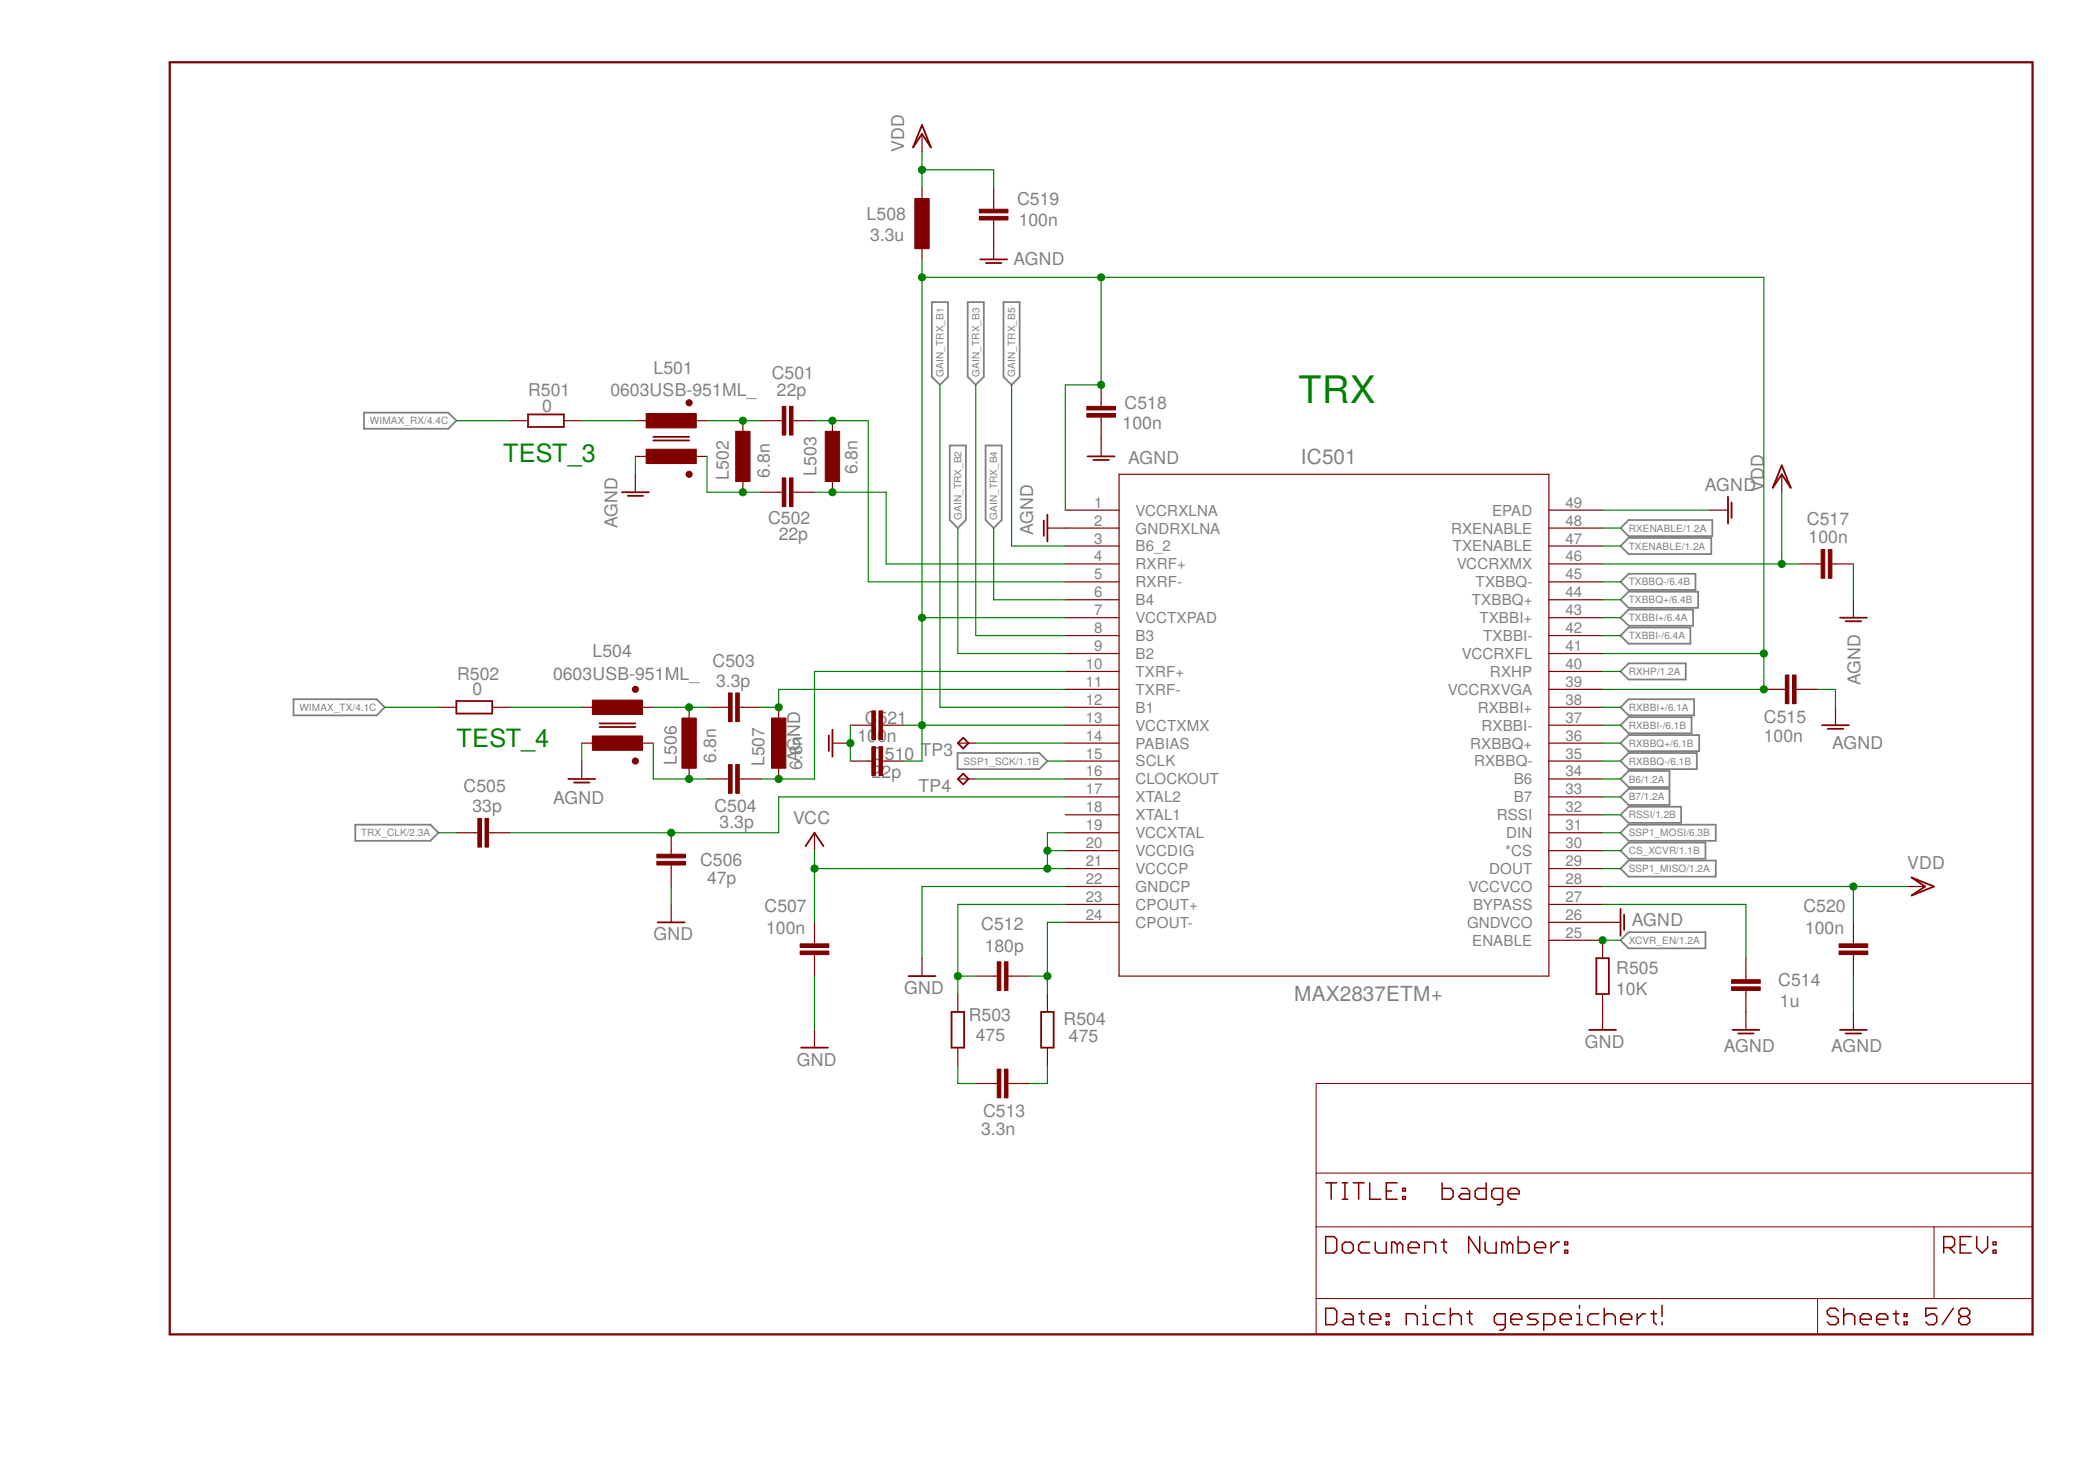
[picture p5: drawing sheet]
<svg xmlns="http://www.w3.org/2000/svg" width="297mm" height="210mm" viewBox="0 0 297 210" stroke-linecap="round" stroke-linejoin="round" font-family="sans-serif">
<g fill="none" stroke="#808080" stroke-width=".25">
<path d="M51.6 58.5h12l1.1 1.1-1.1 1.2h-12zM132.1 42.8h2.3v10.6l-1.1 1.1-1.2-1.1zM137.2 42.8h2.3v10.6l-1.2 1.1-1.1-1.1zM142.3 42.8h2.3v10.6l-1.2 1.1-1.1-1.1zM134.7 63.1h2.2v10.6l-1.1 1.1-1.1-1.1zM139.7 63.1h2.3v10.6l-1.1 1.1-1.2-1.1zM229.8 74.8l1.1-1.1h11.9v2.3h-11.9zM229.8 77.4l1.1-1.2h11.7v2.3h-11.7zM41.6 99.1h11.8l1.1 1.1-1.1 1.2h-11.8zM229.8 82.5l1.1-1.2h9.5v2.3h-9.5zM229.8 85l1.1-1.1h9.9v2.2h-9.9zM229.8 87.5l1.1-1.1h9.2v2.3h-9.2z"/>
<path d="M229.8 90.1l1.1-1.2h8.8v2.3h-8.8zM229.8 95.2l1.1-1.2h8.1v2.3h-8.1zM50.4 116.9h10.6l1.2 1.1-1.2 1.2h-10.6zM135.8 106.7h11.6l1.1 1.2-1.1 1.1h-11.6zM229.8 100.2l1.1-1.1h9.3v2.3h-9.3zM229.8 107.9l1.1-1.2h9.7v2.3h-9.7zM229.8 102.8l1.1-1.2h8.9v2.3h-8.9zM229.8 105.3l1.1-1.1h10v2.3h-10zM229.8 115.5l1.1-1.2h7.5v2.3h-7.5zM229.8 118l1.1-1.1h12.4v2.3h-12.4zM229.8 110.4l1.1-1.1h5.8v2.2h-5.8zM229.8 112.9l1.1-1.1h5.8v2.3h-5.8z"/>
<path d="M229.8 133.3l1.1-1.2h10.9v2.3h-10.9zM229.8 120.6l1.1-1.2h10.9v2.3h-10.9zM229.8 123.1l1.1-1.1h12.4v2.2h-12.4z"/>
</g>
<path d="M24.1 8.8h264.1v180.3h-264.1z" fill="none" stroke="#800000" stroke-width=".32"/>
<path d="M186.6 153.6h101.6v35.5h-101.6zM186.6 173.9h101.6M186.6 166.3h101.6M274.2 173.9v10.1M186.6 184h101.6M257.7 184v5.1" fill="none" stroke="#800000" stroke-width=".14"/>
<g fill="none" stroke="#800000" stroke-width=".21">
<path d="M188 175.3h1.1l.4 .3v1.6l-.4 .4h-1.1zM188 167.6h1.5M188.7 167.6v2.4M190.3 176.4l.4-.4h.8l.4 .4v.8l-.4 .4h-.8l-.4-.4zM190.3 167.6h.8M190.3 170h.8M190.7 167.6v2.4M191.9 167.6h1.5M192.6 167.6v2.4M194.2 167.6v2.4h1.6M194.2 176h-1.2l-.4 .4v.8l.4 .4h1.2M195 176v1.2l.4 .4h1.2v-1.6"/>
<path d="M196.6 168.8h.7M198.1 167.6h-1.5v2.4h1.5M198.1 176.4l-.4-.4h-.4v1.6M198.1 176.4l.4-.4 .4 .4v1.2M198.1 176.4v1.2M198.9 169.6h.4v.4h-.4zM198.9 168.4h.4v.4h-.4zM199.7 176.8h1.5v-.4l-.4-.4h-.8l-.3 .4v.8l.3 .4h.8M202 177.6v-1.6h1.2l.4 .4v1.2M204.3 176h.8M204.5 167.6v2.4h1.2l.3-.4v-.8l-.3-.4h-1.2M204.7 175.6v1.6l.4 .4"/>
<path d="M207.2 168.4h.8l.4 .4v1.2h-1.2l-.4-.4 .4-.4h1.2M209.8 175.3v2.3l-1.6-2.3v2.3M210.6 176v1.2l.4 .4h1.1v-1.6M210.7 167.6v2.4h-1.2l-.4-.4v-.8l.4-.4h1.2M213 170h-1.1l-.4-.4v-.8l.4-.4h1.1v2l-.3 .4h-.4M213.7 176.4l-.4-.4h-.4v1.6M213.7 176.4v1.2M213.7 176.4l.4-.4 .4 .4v1.2M213.8 169.2h1.6v-.4l-.4-.4h-.8l-.4 .4v.8l.4 .4h.8M215.2 175.3v2.3h1.2l.4-.4v-.8l-.4-.4h-1.2M217.6 176.8h1.5v-.4l-.3-.4h-.8l-.4 .4v.8l.4 .4h.8M219.9 176v1.6"/>
<path d="M221.1 176h-.4l-.8 .8M221.9 177.2h.4v.4h-.4zM221.9 176h.4v.4h-.4zM275.6 176.8h1.2l.3-.4v-.8l-.3-.3h-1.2v2.3M276.4 176.8l.7 .8M277.9 176.4h.8M279.5 175.3h-1.6v2.3h1.6M280.3 175.3v1.5l.8 .8 .7-.8v-1.5M282.6 177.2h.4v.4h-.4zM282.6 176h.4v.4h-.4zM188 185.4h1.1l.4 .4v1.6l-.4 .3h-1.1zM190.7 186.2h.8l.4 .4v1.1h-1.2l-.4-.3 .4-.4h1.2"/>
<path d="M192.6 186.2h.8M193 185.8v1.6l.4 .3M194.2 187h1.6v-.4l-.4-.4h-.8l-.4 .4v.8l.4 .3h.8M196.6 187.4h.3v.3h-.3zM196.6 186.2h.3v.4h-.3zM199.4 187.7v-1.5h1.2l.4 .4v1.1M201.7 187.7h.8M201.7 186.2h.4v1.5M202.1 185v.4M204.9 186.2h-1.2l-.4 .4v.8l.4 .3h1.2M205.6 186.6l.4-.4h.8l.4 .4v1.1M205.6 185.4v2.3"/>
<path d="M208 186.2h.7M208.4 185.8v1.6l.3 .3M213.4 187.7h-1.1l-.4-.3v-.8l.4-.4h1.1v2l-.4 .3h-.4M214.2 187h1.6v-.4l-.4-.4h-.8l-.4 .4v.8l.4 .3h.8M218.1 186.2h-1.2l-.3 .4 .3 .4h.8l.4 .4-.4 .3h-1.1M218.9 187.7h1.1l.5-.3v-.8l-.5-.4h-1.1v2.3M221.2 187h1.6v-.4l-.4-.4h-.8l-.4 .4v.8l.4 .3h.8M223.6 187.7h.7M223.6 186.2h.3v1.5M223.9 185v.4M226.7 186.2h-1.2l-.4 .4v.8l.4 .3h1.2M227.5 186.6l.3-.4h.8l.4 .4v1.1"/>
<path d="M227.5 185.4v2.3M229.8 187h1.6v-.4l-.4-.4h-.8l-.4 .4v.8l.4 .3h.8M232.1 186.2v1.5M233.3 186.2h-.4l-.8 .8M234.1 186.2h.8M234.5 185.8v1.6l.4 .3M235.6 185v1.6M235.6 187.4v.3M260.6 185.8l-.4-.4h-.7l-.4 .4v.4l.4 .4h.7l.4 .4v.4l-.4 .3h-.7l-.4-.3M261.4 186.6l.4-.4h.8l.4 .4v1.1M261.4 185.4v2.3M263.8 187h1.5v-.4l-.4-.4h-.8l-.3 .4v.8l.3 .3h.8"/>
<path d="M266.1 187h1.6v-.4l-.4-.4h-.8l-.4 .4v.8l.4 .3h.8M268.4 186.2h.8M268.8 185.8v1.6l.4 .3M270 187.4h.4v.3h-.4zM270 186.2h.4v.4h-.4zM274.6 185.4h-1.6v1.2l.8-.4h.4l.4 .4v.8l-.4 .3h-.8l-.4-.3M276.9 185.4l-1.5 2.3M278.1 186.6l-.4 .4v.4l.4 .3h.8l.4-.3v-.4l-.4-.4M278.1 186.6l-.4-.4v-.4l.4-.4h.8l.4 .4v.4l-.4 .4M278.1 186.6h.8"/>
</g>
<g fill="none" stroke="#800000" stroke-width=".17">
<path d="M130.7 19v2.5M130.7 26.6v2.5M130.7 34.2v2.6M140.9 26.6v3.1M140.9 31.2v5.6M72.3 59.6h2.6M79.9 59.6h2.6M90.1 59.6h2.5M97.7 59.6h2.5M105.3 59.6v2.6M107.9 59.6h3M112.4 59.6h3.1"/>
<path d="M118 59.6v2.6M156.1 54.5v3.1M156.1 59.1v5.6M90.1 64.7h2.5M90.1 67.2v2.6M97.7 64.7h2.5M105.3 67.2v2.6M107.9 69.8h3M112.4 69.8h3.1M118 67.2v2.6M148.5 74.8h10.2M151 72.3h7.7"/>
<path d="M151 77.4h7.7M151 79.9h7.7M158.7 67.2h60.9v71.1h-60.9zM219.6 72.3h7.6M219.6 74.8h7.6M219.6 77.4h7.6M219.6 79.9h7.6M242.5 72.3h2.5M252.6 67.2v2.6M255.2 79.9h3M259.7 79.9h3.1M151 82.5h7.7"/>
<path d="M151 85h7.7M151 87.5h7.7M151 90.1h7.7M151 92.6h7.7M151 95.2h7.7M151 97.7h7.7M219.6 82.5h7.6M219.6 85h7.6M219.6 87.5h7.6M219.6 90.1h7.6M219.6 92.6h7.6M219.6 95.2h7.6"/>
<path d="M219.6 97.7h7.6M250.1 97.7h3M254.7 97.7h3M262.8 85v2.5M62.2 100.2h2.5M64.7 118h3.1M69.3 118h3M69.8 100.2h2.5M82.5 100.2h2.5M82.5 105.3h2.5M82.5 107.9v2.5M90.1 100.2h2.5"/>
<path d="M90.1 105.3h2.5M95.2 118v3.1M97.7 100.2v2.6M97.7 107.9v2.5M100.2 100.2h3.1M100.2 110.4h3.1M104.8 100.2h3.1M104.8 110.4h3.1M110.4 100.2v2.6M110.4 107.9v2.5M115.5 118v2.6M118 105.3h2.6"/>
<path d="M120.6 102.8h3M120.6 107.9h3M125.1 102.8h3.1M125.1 107.9h3.1M135.8 105.3h2.5M135.8 110.4h2.5M151 100.2h7.7M151 102.8h7.7M151 105.3h7.7M151 107.9h7.7M151 110.4h7.7M151 112.9h7.7"/>
<path d="M151 115.5h7.7M151 118h7.7M219.6 100.2h7.6M219.6 102.8h7.6M219.6 105.3h7.6M219.6 107.9h7.6M219.6 110.4h7.6M219.6 112.9h7.6M219.6 115.5h7.6M219.6 118h7.6M260.2 100.2v2.6M95.2 122.6v3"/>
<path d="M95.2 128.2v2.5M115.5 130.7v3.1M115.5 135.3v3M130.7 135.8v2.5M138.3 138.3h3.1M142.9 138.3h3.1M151 120.6h7.7M151 123.1h7.7M151 125.6h7.7M151 128.2h7.7M151 130.7h7.7M219.6 120.6h7.6"/>
<path d="M219.6 123.1h7.6M219.6 125.6h7.6M219.6 128.2h7.6M219.6 130.7h10.2M219.6 133.3h7.6v2.5M247.5 135.8v3.1M262.8 130.7v3.1M262.8 135.3v3M270.4 125.6h2.5M115.5 146v2.5M135.8 140.9v2.5M135.8 148.5v2.5"/>
<path d="M138.3 153.6h3.1M142.9 153.6h3.1M148.5 140.9v2.5M148.5 148.5v2.5M227.2 140.9v5.1M247.5 140.4v5.6M262.8 143.4v2.6"/>
</g>
<g fill="#800000" stroke="#800000" stroke-width=".14">
<path d="M110.9 57.6h.5v4.1h-.5z"/>
<path d="M111.9 57.6h.5v4.1h-.5z"/>
<path d="M110.9 67.7h.5v4.1h-.5z"/>
<path d="M111.9 67.7h.5v4.1h-.5z"/>
<path d="M91.6 58.6h7.1v2h-7.1z"/>
<path d="M91.6 63.7h7.1v2h-7.1z"/>
<path d="M117 61.1h2v7.1h-2z"/>
<path d="M103.3 98.2h.5v4.1h-.5z"/>
<path d="M104.3 98.2h.5v4.1h-.5z"/>
<path d="M103.3 108.4h.5v4h-.5z"/>
<path d="M104.3 108.4h.5v4h-.5z"/>
<path d="M84 99.2h7.1v2.1h-7.1z"/>
<path d="M84 104.3h7.1v2h-7.1z"/>
<path d="M109.4 101.8h2v7.1h-2z"/>
<path d="M104.3 61.1h2v7.1h-2z"/>
<path d="M96.7 101.8h2v7.1h-2z"/>
<path d="M154.1 57.6h4.1v.5h-4.1z"/>
<path d="M154.1 58.6h4.1v.5h-4.1z"/>
<path d="M124.6 100.8h.5v4h-.5z"/>
<path d="M123.6 100.8h.5v4h-.5z"/>
<path d="M113.5 134.8h4v.5h-4z"/>
<path d="M113.5 133.8h4v.5h-4z"/>
<path d="M141.4 136.3h.5v4.1h-.5z"/>
<path d="M142.4 136.3h.5v4.1h-.5z"/>
<path d="M141.4 151.5h.5v4.1h-.5z"/>
<path d="M142.4 151.5h.5v4.1h-.5z"/>
<path d="M245.5 139.9h4.1v.5h-4.1z"/>
<path d="M245.5 138.9h4.1v.5h-4.1z"/>
<path d="M93.1 122.1h4.1v.5h-4.1z"/>
<path d="M93.1 121.1h4.1v.5h-4.1z"/>
<path d="M67.8 116h.5v4.1h-.5z"/>
<path d="M68.8 116h.5v4.1h-.5z"/>
<path d="M129.7 28.1h2v7.1h-2z"/>
<path d="M138.9 30.7h4v.5h-4z"/>
<path d="M138.9 29.7h4v.5h-4z"/>
<path d="M253.1 95.7h.5v4h-.5z"/>
<path d="M254.1 95.7h.6v4h-.6z"/>
<path d="M258.2 77.9h.5v4.1h-.5z"/>
<path d="M259.2 77.9h.5v4.1h-.5z"/>
<path d="M260.8 134.8h4v.5h-4z"/>
<path d="M260.8 133.8h4v.5h-4z"/>
<path d="M124.6 105.8h.5v4.1h-.5z"/>
<path d="M123.6 105.8h.5v4.1h-.5z"/>
</g>
<g fill="none" stroke="#800000" stroke-width=".51">
<circle cx="97.7" cy="57.1" r=".25"/>
<circle cx="97.7" cy="67.2" r=".25"/>
<circle cx="90.1" cy="97.7" r=".25"/>
<circle cx="90.1" cy="107.9" r=".25"/>
</g>
<g fill="none" stroke="#800000" stroke-width=".25">
<path d="M130.7 17.7l1.3 3.2-1.3-1.9-1.2 1.9zM139 36.8h3.8M139.8 37.3h2.2M74.9 58.7h5v1.8h-5zM88.2 69.8h3.8M89 70.3h2.2M92.6 62.4h5.1M92.6 61.9h5.1M148 73.8v2.1M148.5 72.9v3.9M154.2 64.7h3.8M155 65.2h2.2"/>
<path d="M245 70.4v3.8M245.5 71.2v2.2M252.6 66l1.3 3.1-1.3-1.9-1.2 1.9zM64.7 99.4h5.1v1.7h-5.1zM260.9 87.5h3.8M261.7 88.1h2.2M80.6 110.4h3.8M81.4 110.9h2.2M85 103h5.1M85 102.5h5.1M114.2 119.9l1.3-1.9 1.3 1.9M117.5 104.2v2.2"/>
<path d="M118 103.4v3.8M136.6 104.6l.7 .7-.7 .8-.8-.8zM136.6 109.6l.7 .8-.7 .8-.8-.8zM258.3 102.8h3.8M259.1 103.3h2.2M93.3 130.7h3.8M128.8 138.3h3.8M226.3 135.8h1.8v5.1h-1.8zM229.8 128.8v3.8M230.3 129.6v2.2M271 124.4l3.2 1.2-3.2 1.3 1.9-1.3zM113.6 148.5h3.8"/>
<path d="M134.9 143.4h1.8v5.1h-1.8zM147.6 143.4h1.8v5.1h-1.8zM225.3 146h3.8M245.6 146h3.8M246.5 146.5h2.1M260.9 146h3.8M261.7 146.5h2.2"/>
</g>
<g fill="none" stroke="#008000" stroke-width=".17">
<path d="M130.7 39.3h119.4v58.4h-22.9M130.7 21.5v5.1M130.7 36.8v71.1h-2.5M130.7 24.1h10.2v2.5M156.1 39.3v15.2h-5.1v17.8M64.7 59.6h7.6M82.5 59.6h7.6M100.2 59.6h7.7M115.5 59.6h7.6v22.9h27.9M133.3 54.5v45.7h17.7M138.3 54.5v35.6h12.7M143.4 54.5v22.9h7.6"/>
<path d="M90.1 64.7v2.5M100.2 64.7v5.1h7.7M115.5 69.8h10.1v10.1h25.4M135.8 74.8v17.8h15.2M140.9 74.8v10.2h10.1M227.2 79.9h28M227.2 72.3h15.3M227.2 77.4h2.6M227.2 74.8h2.6M252.6 69.8v10.1M262.8 79.9v5.1M130.7 87.5h20.3"/>
<path d="M151 97.7h-40.6v2.5h-2.5M151 95.2h-35.5v15.2h-7.6M227.2 82.5h2.6M227.2 95.2h2.6M227.2 87.5h2.6M227.2 92.6h22.9M227.2 85h2.6M227.2 90.1h2.6M257.7 97.7h2.5v2.5M54.5 100.2h7.7M62.2 118h2.5M72.3 100.2h10.2"/>
<path d="M82.5 105.3v2.6M92.6 100.2h7.6M92.6 105.3v5.1h7.6M120.6 102.8v5.1M128.2 102.8h22.8M138.3 110.4h12.7M138.3 105.3h12.7M148.5 107.9h2.5M151 118h-2.5v5.1M151 112.9h-40.6v5.1h-38.1M227.2 100.2h2.6M227.2 110.4h2.6"/>
<path d="M227.2 102.8h2.6M227.2 107.9h2.6M227.2 105.3h2.6M227.2 115.5h2.6M227.2 118h2.6M227.2 112.9h2.6M95.2 125.6v2.6M115.5 120.6v10.1M115.5 138.3v7.7M115.5 123.1h35.5M135.8 138.3h2.5M146 138.3h2.5"/>
<path d="M148.5 120.6h2.5M151 125.6h-20.3v10.2M151 128.2h-15.2v12.7M151 130.7h-2.5v10.2M227.2 125.6h43.2M227.2 128.2h20.3v7.6M227.2 133.3h2.6M227.2 120.6h2.6M227.2 123.1h2.6M262.8 125.6v5.1M262.8 138.3v5.1M135.8 151v2.6h2.5"/>
<path d="M148.5 151v2.6h-2.5"/>
</g>
<g fill="#008000" stroke="#008000" stroke-width=".14">
<circle cx="118" cy="59.6" r=".51"/>
<circle cx="118" cy="69.8" r=".51"/>
<circle cx="105.3" cy="59.6" r=".51"/>
<circle cx="105.3" cy="69.8" r=".51"/>
<circle cx="120.6" cy="105.3" r=".51"/>
<circle cx="110.4" cy="110.4" r=".51"/>
<circle cx="97.7" cy="100.2" r=".51"/>
<circle cx="97.7" cy="110.4" r=".51"/>
<circle cx="156.1" cy="54.5" r=".51"/>
<circle cx="130.7" cy="87.5" r=".51"/>
<circle cx="130.7" cy="102.8" r=".51"/>
<circle cx="130.7" cy="39.3" r=".51"/>
<circle cx="250.1" cy="92.6" r=".51"/>
<circle cx="156.1" cy="39.3" r=".51"/>
<circle cx="250.1" cy="97.7" r=".51"/>
<circle cx="148.5" cy="138.3" r=".51"/>
<circle cx="135.8" cy="138.3" r=".51"/>
<circle cx="227.2" cy="133.3" r=".51"/>
<circle cx="95.2" cy="118" r=".51"/>
<circle cx="110.4" cy="100.2" r=".51"/>
<circle cx="148.5" cy="123.1" r=".51"/>
<circle cx="148.5" cy="120.6" r=".51"/>
<circle cx="115.5" cy="123.1" r=".51"/>
<circle cx="130.7" cy="24.1" r=".51"/>
<circle cx="252.6" cy="79.9" r=".51"/>
<circle cx="262.8" cy="125.6" r=".51"/>
</g>
<text font-size="5.4" fill="#008000" x="184.1" y="57.1">TRX</text>
<g font-size="3.6" fill="#008000">
<text x="71.3" y="65.5">TEST_3</text>
<text x="64.7" y="105.8">TEST_4</text>
</g>
<g font-size="2.9" fill="#808080">
<text x="184.4" y="65.7">IC501</text>
<text x="183.5" y="141.9">MAX2837ETM+</text>
</g>
<g font-size="2.5" fill="#808080">
<text x="128.2" y="21.5" transform="rotate(-90 128.2 21.5)">VDD</text>
<text x="144.2" y="29">C519</text>
<text x="122.9" y="31.2">L508</text>
<text x="123.4" y="34.2">3.3u</text>
<text x="144.4" y="32.1">100n</text>
<text x="143.7" y="37.5">AGND</text>
<text x="92.7" y="53">L501</text>
<text x="109.4" y="53.7">C501</text>
<text x="74.9" y="56.1">R501</text>
<text x="76.9" y="58.3">0</text>
<text x="86.5" y="56.1">0603USB-951ML_</text>
<text x="110.2" y="56.2">22p</text>
<text x="159.4" y="58">C518</text>
<text x="159.2" y="60.8">100n</text>
<text x="160" y="65.7">AGND</text>
<text x="103.3" y="68" transform="rotate(-90 103.3 68)">L502</text>
<text x="109.1" y="67.7" transform="rotate(-90 109.1 67.7)">6.8n</text>
<text x="115.8" y="67.5" transform="rotate(-90 115.8 67.5)">L503</text>
<text x="121.6" y="67.2" transform="rotate(-90 121.6 67.2)">6.8n</text>
<text x="241.7" y="69.5">AGND</text>
<text x="250.1" y="69.8" transform="rotate(-90 250.1 69.8)">VDD</text>
<text x="87.6" y="74.8" transform="rotate(-90 87.6 74.8)">AGND</text>
<text x="108.9" y="74.2">C502</text>
<text x="110.4" y="76.5">22p</text>
<text x="146.5" y="75.9" transform="rotate(-90 146.5 75.9)">AGND</text>
<text x="256.2" y="74.5">C517</text>
<text x="256.4" y="77">100n</text>
<text x="84" y="93.1">L504</text>
<text x="101" y="94.5">C503</text>
<text x="64.8" y="96.4">R502</text>
<text x="67" y="98.5">0</text>
<text x="78.4" y="96.4">0603USB-951ML_</text>
<text x="101.5" y="97.3">3.3p</text>
<text x="263.8" y="97.1" transform="rotate(-90 263.8 97.1)">AGND</text>
<text x="113.7" y="107.7" transform="rotate(-90 113.7 107.7)">.8n</text>
<text x="121.6" y="105.2">100n</text>
<text x="122.6" y="102.7">C</text>
<text x="123.6" y="107.7">C</text>
<text x="124.4" y="102.7">5</text>
<text x="125.5" y="107.7">510</text>
<text x="125.8" y="102.7">21</text>
<text x="130.5" y="107.1">TP3</text>
<text x="250.1" y="105.2">100n</text>
<text x="250.1" y="102.4">C515</text>
<text x="259.8" y="106.1">AGND</text>
<text x="65.7" y="112.3">C505</text>
<text x="78.4" y="114">AGND</text>
<text x="96" y="108.4" transform="rotate(-90 96 108.4)">L506</text>
<text x="101.5" y="108.1" transform="rotate(-90 101.5 108.1)">6.8n</text>
<text x="108.4" y="108.6" transform="rotate(-90 108.4 108.6)">L507</text>
<text x="113.7" y="109.1" transform="rotate(-90 113.7 109.1)">6AGND</text>
<text x="123.6" y="110.3">22p</text>
<text x="130.2" y="112.2">TP4</text>
<text x="67" y="115.1">33p</text>
<text x="101.3" y="115.1">C504</text>
<text x="102" y="117.4">3.3p</text>
<text x="112.5" y="116.8">VCC</text>
<text x="99.3" y="122.7">C506</text>
<text x="100.3" y="125.3">47p</text>
<text x="270.4" y="123.1">VDD</text>
<text x="108.4" y="129.3">C507</text>
<text x="139.1" y="131.9">C512</text>
<text x="231.4" y="131.2">AGND</text>
<text x="255.7" y="129.3">C520</text>
<text x="92.7" y="133.3">GND</text>
<text x="108.6" y="132.4">100n</text>
<text x="139.6" y="134.9">180p</text>
<text x="255.9" y="132.4">100n</text>
<text x="128.2" y="140.9">GND</text>
<text x="229.1" y="141">10K</text>
<text x="229.2" y="138.1">R505</text>
<text x="252.1" y="139.7">C514</text>
<text x="252.4" y="142.8">1u</text>
<text x="137.3" y="144.7">R503</text>
<text x="138.3" y="147.5">475</text>
<text x="150.8" y="145.2">R504</text>
<text x="151.6" y="147.7">475</text>
<text x="224.7" y="148.5">GND</text>
<text x="244.4" y="149.1">AGND</text>
<text x="259.6" y="149.1">AGND</text>
<text x="113" y="151">GND</text>
<text x="139.1" y="160.8">3.3n</text>
<text x="139.4" y="158.3">C513</text>
</g>
<g font-size="2.1" fill="#808080">
<text x="155.1" y="72">1</text>
<text x="221.9" y="72">49</text>
<text x="155.1" y="74.5">2</text>
<text x="155.1" y="77">3</text>
<text x="161" y="73.1">VCCRXLNA</text>
<text x="161" y="75.6">GNDRXLNA</text>
<text x="205.7" y="75.6">RXENABLE</text>
<text x="211.6" y="73.1">EPAD</text>
<text x="221.9" y="77">47</text>
<text x="221.9" y="74.5">48</text>
<text x="155.1" y="79.6">4</text>
<text x="155.1" y="82.1">5</text>
<text x="161" y="78.2">B6_2</text>
<text x="161" y="80.7">RXRF+</text>
<text x="161" y="83.2">RXRF-</text>
<text x="206" y="78.2">TXENABLE</text>
<text x="206.5" y="80.7">VCCRXMX</text>
<text x="209.2" y="83.2">TXBBQ-</text>
<text x="221.9" y="82.1">45</text>
<text x="221.9" y="79.6">46</text>
<text x="155.1" y="84.7">6</text>
<text x="155.1" y="87.2">7</text>
<text x="155.1" y="89.7">8</text>
<text x="161" y="85.8">B4</text>
<text x="161" y="88.3">VCCTXPAD</text>
<text x="208.7" y="85.8">TXBBQ+</text>
<text x="209.8" y="88.3">TXBBI+</text>
<text x="221.9" y="89.7">42</text>
<text x="221.9" y="87.2">43</text>
<text x="221.9" y="84.7">44</text>
<text x="154" y="94.8">10</text>
<text x="155.1" y="92.3">9</text>
<text x="161" y="90.9">B3</text>
<text x="161" y="93.4">B2</text>
<text x="161" y="95.9">TXRF+</text>
<text x="207.3" y="93.4">VCCRXFL</text>
<text x="210.3" y="90.9">TXBBI-</text>
<text x="211.3" y="95.9">RXHP</text>
<text x="221.9" y="94.8">40</text>
<text x="221.9" y="92.3">41</text>
<text x="154" y="97.4">11</text>
<text x="154" y="99.9">12</text>
<text x="161" y="98.5">TXRF-</text>
<text x="161" y="101">B1</text>
<text x="205.3" y="98.5">VCCRXVGA</text>
<text x="209.5" y="101">RXBBI+</text>
<text x="221.9" y="99.9">38</text>
<text x="221.9" y="97.4">39</text>
<text x="154" y="102.4">13</text>
<text x="154" y="105">14</text>
<text x="154" y="107.5">15</text>
<text x="161" y="103.5">VCCTXMX</text>
<text x="161" y="106.1">PABIAS</text>
<text x="208.4" y="106.1">RXBBQ+</text>
<text x="210.1" y="103.5">RXBBI-</text>
<text x="221.9" y="107.5">35</text>
<text x="221.9" y="105">36</text>
<text x="221.9" y="102.4">37</text>
<text x="154" y="110">16</text>
<text x="154" y="112.6">17</text>
<text x="161" y="108.6">SCLK</text>
<text x="161" y="111.2">CLOCKOUT</text>
<text x="161" y="113.7">XTAL2</text>
<text x="209" y="108.6">RXBBQ-</text>
<text x="214.6" y="113.7">B7</text>
<text x="214.6" y="111.2">B6</text>
<text x="221.9" y="112.6">33</text>
<text x="221.9" y="110">34</text>
<text x="154" y="115.1">18</text>
<text x="154" y="117.7">19</text>
<text x="161" y="116.2">XTAL1</text>
<text x="161" y="118.8">VCCXTAL</text>
<text x="212.2" y="116.2">RSSI</text>
<text x="213.5" y="118.8">DIN</text>
<text x="221.9" y="117.7">31</text>
<text x="221.9" y="115.1">32</text>
<text x="154" y="120.2">20</text>
<text x="154" y="122.7">21</text>
<text x="154" y="125.3">22</text>
<text x="161" y="121.3">VCCDIG</text>
<text x="161" y="123.9">VCCCP</text>
<text x="211.2" y="123.9">DOUT</text>
<text x="213.4" y="121.3">*CS</text>
<text x="221.9" y="125.3">28</text>
<text x="221.9" y="122.7">29</text>
<text x="221.9" y="120.2">30</text>
<text x="154" y="127.8">23</text>
<text x="154" y="130.4">24</text>
<text x="161" y="126.4">GNDCP</text>
<text x="161" y="128.9">CPOUT+</text>
<text x="161" y="131.5">CPOUT-</text>
<text x="208" y="131.5">GNDVCO</text>
<text x="208.2" y="126.4">VCCVCO</text>
<text x="208.9" y="128.9">BYPASS</text>
<text x="221.9" y="130.4">26</text>
<text x="221.9" y="127.8">27</text>
<text x="208.7" y="134">ENABLE</text>
<text x="221.9" y="132.9">25</text>
</g>
<g font-size="1.4" fill="#808080">
<text x="133.8" y="53.4" transform="rotate(-90 133.8 53.4)">GAIN_TRX_B1</text>
<text x="138.9" y="53.4" transform="rotate(-90 138.9 53.4)">GAIN_TRX_B3</text>
<text x="143.9" y="53.4" transform="rotate(-90 143.9 53.4)">GAIN_TRX_B5</text>
<text x="52.5" y="60.1">WIMAX_RX/4.4C</text>
<text x="136.3" y="73.7" transform="rotate(-90 136.3 73.7)">GAIN_TRX_B2</text>
<text x="141.4" y="73.7" transform="rotate(-90 141.4 73.7)">GAIN_TRX_B4</text>
<text x="230.9" y="75.4">RXENABLE/1.2A</text>
<text x="230.9" y="77.9">TXENABLE/1.2A</text>
<text x="230.9" y="83">TXBBQ-/6.4B</text>
<text x="230.9" y="85.5">TXBBQ+/6.4B</text>
<text x="230.9" y="88.1">TXBBI+/6.4A</text>
<text x="230.9" y="90.6">TXBBI-/6.4A</text>
<text x="230.9" y="95.7">RXHP/1.2A</text>
<text x="42.4" y="100.8">WIMAX_TX/4.1C</text>
<text x="230.9" y="100.8">RXBBI+/6.1A</text>
<text x="230.9" y="103.3">RXBBI-/6.1B</text>
<text x="230.9" y="105.8">RXBBQ+/6.1B</text>
<text x="136.6" y="108.4">SSP1_SCK/1.1B</text>
<text x="230.9" y="108.4">RXBBQ-/6.1B</text>
<text x="230.9" y="110.9">B6/1.2A</text>
<text x="230.9" y="113.5">B7/1.2A</text>
<text x="51.2" y="118.5">TRX_CLK/2.3A</text>
<text x="230.9" y="116">RSSI/1.2B</text>
<text x="230.9" y="118.5">SSP1_MOSI/6.3B</text>
<text x="230.9" y="121.1">CS_XCVR/1.1B</text>
<text x="230.9" y="123.6">SSP1_MISO/1.2A</text>
<text x="230.9" y="133.8">XCVR_EN/1.2A</text>
</g>
</svg>
